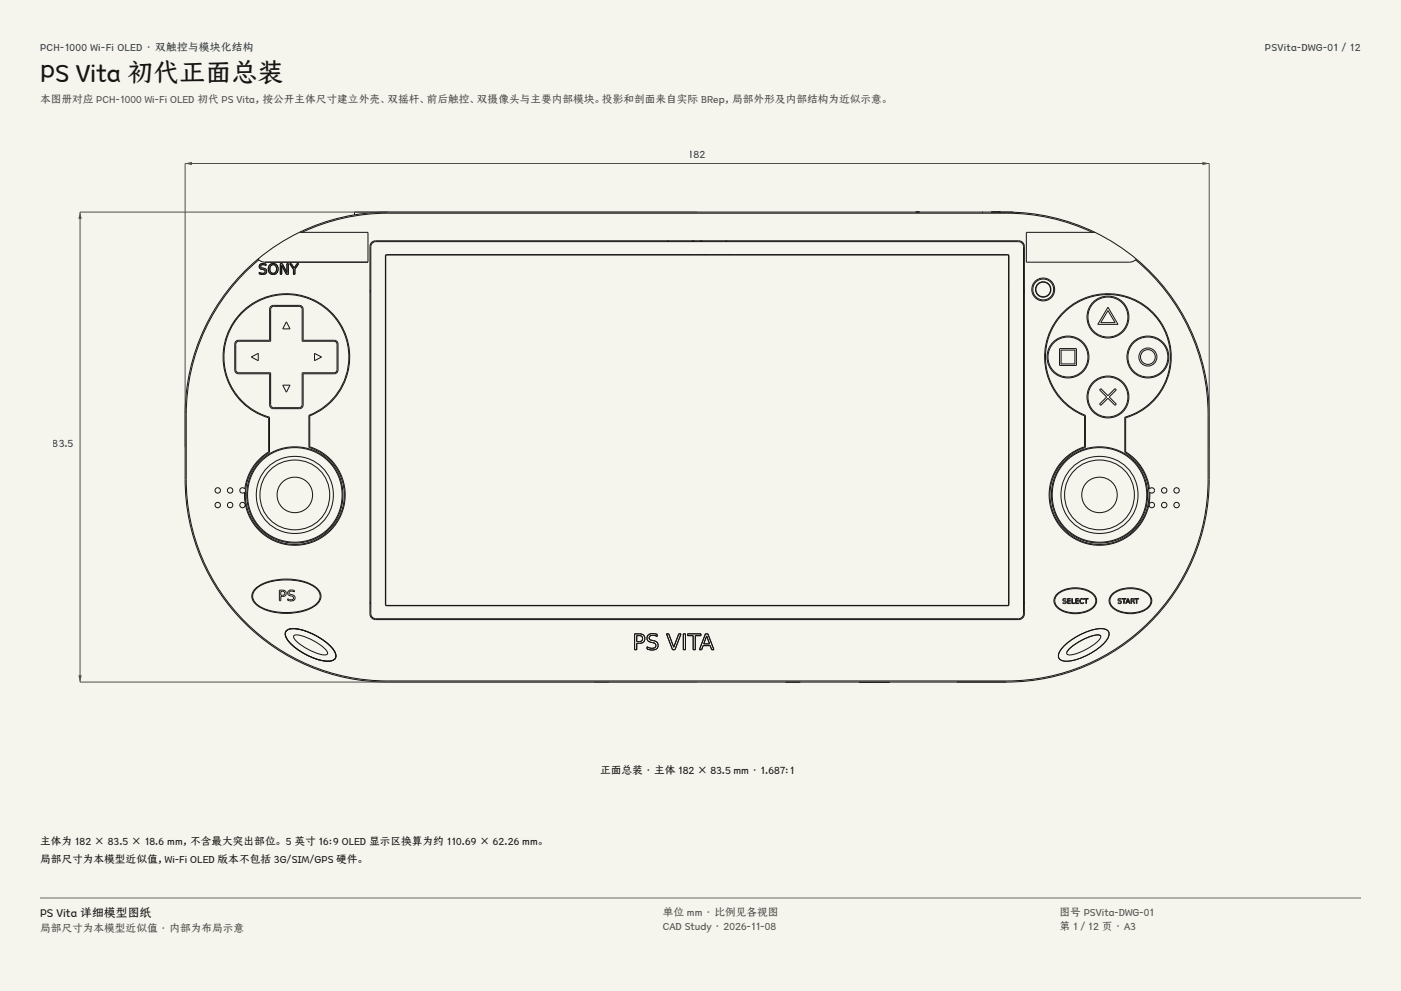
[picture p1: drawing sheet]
<svg xmlns="http://www.w3.org/2000/svg" width="420mm" height="297mm" viewBox="0 0 420 297" stroke-linecap="round" stroke-linejoin="round" font-family="sans-serif">
<g fill="#f5f4ed">
<path d="M0 0h420v297h-420z"/>
<path d="M12 12h396v275h-396z"/>
</g>
<g fill="none" stroke="#141413" stroke-width=".3">
<path d="M77.3 77.6a60.7 60.7 0 0 0-21.8 46.7v19.4a60.7 60.7 0 0 0 60.7 60.7h185.6a60.7 60.7 0 0 0 60.7-60.7v-19.4a60.7 60.7 0 0 0-21.8-46.7M77.6 77.9a60.4 60.4 0 0 0-21.8 46.4v19.4a60.4 60.4 0 0 0 60.4 60.4h185.6a60.4 60.4 0 0 0 60.4-60.4v-19.4a60.4 60.4 0 0 0-21.8-46.4M78 79.2l.8-.2 .9 .1v.5l-.3-.2a.71 .71 0 0 0-.8-.1 .71 .71 0 0 0-.3 .9h.1a1.23 1.23 0 0 1 1.4 1.6 2 2 0 0 1-2.1 .3v-.5l.5 .2a.68 .68 0 0 0 1 .1 .68 .68 0 0 0 0-1l-.1-.1a1.01 1.01 0 0 1-1.2-.4 1.01 1.01 0 0 1 .1-1.2zM80.8 79.4a1.55 1.55 0 0 1 2.1 .2 1.55 1.55 0 0 1 0 2.1 1.55 1.55 0 0 1-2.1 .1 1.99 1.99 0 0 1 0-2.4zM81.2 79.7a1.14 1.14 0 0 1 1.4 0 1.14 1.14 0 0 1 .2 1.5 1.06 1.06 0 0 1-1.4 .6 1.06 1.06 0 0 1-.5-1.5zM84 79h.6l1.4 2.7v-2.7h.4v3.2h-.5l-1.4-2.7v2.7h-.5zM86.9 79h.4l.9 1.3 .9-1.3h.4l-1.1 1.7v1.5h-.4v-1.5zM89.8 69.6l-6.5 3.7-6 4.3M89.8 69.6h20.5v9h-30.9l-.9-.2-1.2-.8M90.5 69.6a60.4 60.4 0 0 1 25.7-5.7h185.6a60.4 60.4 0 0 1 25.7 5.7M111.2 63.8h-.2M111.4 72.7l1.2-.5h192.8l.9 .2 .6 .6 .2 .9v110.1l-.2 .9-.6 .6-.9 .2h-192.8l-.9-.2-.6-.6-.2-.9v-110.1z"/>
<path d="M111.5 73l1.2-.6h192.6a1.52 1.52 0 0 1 1.5 1.5v110a1.52 1.52 0 0 1-1.5 1.5h-192.6a1.52 1.52 0 0 1-1.5-1.5v-110zM115.6 76.5l.3-.2 186.4 .1 .2 .3-.1 104.7-.3 .1h-186.4l-.2-.3zM115.7 76.6l.3-.2 186.2 .1 .2 .3-.1 104.5-.3 .1h-186.2l-.2-.3zM116.1 63.6h-9.8v.8M116.1 63.6h.1M116.2 63.6h185.6M116.2 63.6h-.1M116.2 63.6a60.7 60.7 0 0 0-26.4 6M116.2 63.6h.2M199.3 76.3l.1 .1M199.6 76.3v.1M200.2 72.2l-.2 .2"/>
<path d="M200.5 72.2l-.2 .2M206.3 76.3v.1M206.4 76.3l.1 .1M207.8 72.2l-.5 .2M208.2 72.2l-.6 .2M209.8 72.2l.6 .2M210.2 72.2l.5 .2M211.6 76.3l-.1 .1M211.7 76.3v.1M217.5 72.2l.2 .2M217.8 72.2l.2 .2M218.4 76.3v.1"/>
<path d="M218.7 76.3l-.1 .1M274.5 63.5h1.2M294.4 63.6h.3M297.2 63.5h2.7M298.3 63.5h.1M298.7 63.5h.1M299.2 63.6h4.6M301.8 63.6a60.7 60.7 0 0 1 26.4 6M328.2 69.6l6.5 3.7 6 4.3M328.2 69.6h-20.5v9h30.9l.9-.2 1.2-.8M70.2 96.3l.2 .1M71.6 94.4l.2 .2"/>
<path d="M72.4 93.6a19 19 0 0 1 29.3 3 19 19 0 0 1-8.8 28v9.3a15.1 15.1 0 0 1 10.2 17.7 15.1 15.1 0 0 1-16.8 11.7 15.1 15.1 0 0 1-13-15.8 .81 .81 0 0 1-1.2 0 .81 .81 0 0 1 .1-1.2 .81 .81 0 0 1 1.2 .3 15.1 15.1 0 0 1 7.1-11.2v-10.2a19 19 0 0 1-8.1-31.6zM72.7 93.6a18.7 18.7 0 0 1 28.9 3.3 18.7 18.7 0 0 1-9 27.6v9.6a14.8 14.8 0 0 1 8.5 21.8 14.8 14.8 0 0 1-23.2 2.9 14.8 14.8 0 0 1 2.9-23.2v-10.6a18.7 18.7 0 0 1-8.1-31.4zM81.4 92.1l.7-.3h7.6a.93 .93 0 0 1 .9 .9v9.6h9.5a.93 .93 0 0 1 .9 .9v7.6a.93 .93 0 0 1-.9 .9h-9.5v9.6a.93 .93 0 0 1-.9 .9h-7.6a.93 .93 0 0 1-1-.9v-9.6h-9.5a.93 .93 0 0 1-.9-.9v-7.6a.93 .93 0 0 1 .9-.9h9.5v-9.6zM85.9 96.5l1.1 2.1h-2.2zM111.2 87.1l-.3 .2M111.2 87.4l-.3 .2M115.6 85l-.1 .1M115.6 85.3h-.1M302.4 85l.1 .1M302.4 85.3h.1M306.8 87.1l.3 .2M306.8 87.4l.3 .2"/>
<path d="M318.6 94.1a18.7 18.7 0 0 1 29.6 3.2 18.7 18.7 0 0 1-11 27.7v10.6a14.8 14.8 0 0 1 2.9 23.2 14.8 14.8 0 0 1-23.2-2.9 14.8 14.8 0 0 1 8.5-21.8v-9.6a18.7 18.7 0 0 1-6.8-30.4zM318.7 93.6a19 19 0 0 1 29.7 3.7 19 19 0 0 1-10.9 27.9v10.2a15.1 15.1 0 0 1 7.1 11.2 .81 .81 0 0 1 1.2-.3 .81 .81 0 0 1 .1 1.2 .81 .81 0 0 1-1.2 0 15.1 15.1 0 0 1-13 15.8 15.1 15.1 0 0 1-16.8-11.7 15.1 15.1 0 0 1 10.2-17.7v-9.3a19 19 0 0 1-6.4-31zM332.1 92.1l3.1 5.1h-6.1zM332.1 93.1l2.2 3.6h-4.3zM346.4 94.4l-.2 .2M347.8 96.3l-.2 .1M70.6 102.4l.9-.4h9.3v-9.4l.3-.6 .8-.5 8.2 .1 .6 .4 .2 .6v9.4h9.3l.7 .2 .4 .9v8.2l-.4 .5-.7 .2h-9.3v9.4l-.2 .6-.9 .5-8.2-.1-.5-.4-.3-.6v-9.4h-9.3l-.9-.4-.2-.7v-7.8zM75.3 107l2.1-1.1v2.2zM84.8 115.4h2.2l-1.1 2.1zM94.3 105.9l2.1 1.1-2.1 1.1zM317.7 104.5h5v5h-5zM318.1 105v4"/>
<path d="M318.1 104.9h4.1M322.2 105v4.1h-4.1M329.7 116.8l.4-.3 2 2.1 2.2-2.1 .3 .4-2.1 2.1 2.1 2.2-.4 .2-2.1-2-2.1 2-.3-.3 2.1-2.1zM76.4 176.6a15.3 15.3 0 0 1 13.1-2.7 8.3 8.3 0 0 1 6.6 4 4 4 0 0 1-2.9 4.4 17.9 17.9 0 0 1-16-.8 3.1 3.1 0 0 1-.8-4.9zM76.7 176.6a14 14 0 0 1 10.7-2.7 10.6 10.6 0 0 1 8.2 3.4 3 3 0 0 1-1.2 4.1 17.6 17.6 0 0 1-17.1 0 3 3 0 0 1-.6-4.8zM83.8 176.9h.9a.95 .95 0 0 1 1.1 .9 .95 .95 0 0 1-1.1 1h-.5v1.2h-.4zM84.2 177.2h.5a.59 .59 0 0 1 .6 .6 .59 .59 0 0 1-.6 .6h-.5zM86.5 177.1l.8-.3 1 .2v.4l-.3-.1a.71 .71 0 0 0-.9-.1 .71 .71 0 0 0-.3 .8l.1 .1a1.23 1.23 0 0 1 1.4 1.6 2 2 0 0 1-2.1 .2v-.4l.6 .2a.68 .68 0 0 0 .9 0 .68 .68 0 0 0 .1-.9l-.2-.1a1.01 1.01 0 0 1-1.2-.4 1.01 1.01 0 0 1 .1-1.2zM316.8 178.1a8.8 8.8 0 0 1 11.4 .3 3 3 0 0 1-1.8 4.7 8.9 8.9 0 0 1-9.9-1.5 2.58 2.58 0 0 1 .3-3.5zM317 178.2a8.9 8.9 0 0 1 10.7 0 2.78 2.78 0 0 1-1.3 4.6 9.1 9.1 0 0 1-9.4-.9 2.49 2.49 0 0 1 0-3.7zM318.8 179.5l.8-.1v.2l-.2-.1a.31 .31 0 0 0-.4 0 .31 .31 0 0 0-.1 .4 .59 .59 0 0 1 .7 .3 .59 .59 0 0 1-.2 .8 .59 .59 0 0 1-.8-.2l.1-.1a.34 .34 0 0 0 .6 .1 .34 .34 0 0 0-.1-.6l-.6-.3zM320 179.4h.9v.1h-.7v.5h.7v.2h-.7v.5h.8v.2h-1z"/>
<path d="M321.3 179.4h.2v1.3h.7v.2h-.9zM322.4 179.4h1v.1h-.8v.5h.8v.2h-.8v.5h.8v.2h-1zM323.9 179.6a.58 .58 0 0 1 1 .1 .59 .59 0 0 0-.9 0 .59 .59 0 0 0 0 .8 .59 .59 0 0 0 .9 .1 .72 .72 0 0 1-1.1 .1 .72 .72 0 0 1 .1-1.1zM325 179.4h1.3v.1h-.6v1.4h-.2v-1.4h-.5zM333.3 178.1a8.8 8.8 0 0 1 11.4 .3 3 3 0 0 1-1.8 4.7 8.9 8.9 0 0 1-9.9-1.5 2.58 2.58 0 0 1 .3-3.5zM333.6 178.2a8.9 8.9 0 0 1 10.6 0 2.78 2.78 0 0 1-1.3 4.6 9.1 9.1 0 0 1-9.3-.9 2.49 2.49 0 0 1 0-3.7zM335.3 179.5l.8-.1v.2l-.2-.1a.31 .31 0 0 0-.4 0 .31 .31 0 0 0-.1 .4 .59 .59 0 0 1 .7 .3 .59 .59 0 0 1-.2 .8 .59 .59 0 0 1-.7-.2l.1-.1a.34 .34 0 0 0 .5 .1 .34 .34 0 0 0-.1-.6l-.5-.3zM336.3 179.4h1.3v.1h-.5v1.4h-.2v-1.4h-.6zM338 179.4h.2l.6 1.5h-.2l-.1-.4h-.7l-.1 .4h-.3zM338.1 179.6l.3 .7h-.5zM339 179.4h.5a.42 .42 0 0 1 .5 .3 .42 .42 0 0 1-.2 .5l.4 .7-.7-.7h-.3v.7h-.2zM339.2 179.5h.3a.27 .27 0 0 1 .3 .3 .27 .27 0 0 1-.3 .3h-.3z"/>
<path d="M340.1 179.4h1.3v.1h-.5v1.4h-.3v-1.4h-.5zM85.8 189.1a5 5 0 0 1 4.8-.3 17.1 17.1 0 0 1 9.8 6.8 1.67 1.67 0 0 1 .1 1.8 1.67 1.67 0 0 1-1.7 .7 17.2 17.2 0 0 1-13-7.1l-.3-1.2zM86 188.9a5.9 5.9 0 0 1 5 0 17.2 17.2 0 0 1 9.4 6.6 1.66 1.66 0 0 1 .2 1.7 1.66 1.66 0 0 1-1.6 .9 17.3 17.3 0 0 1-13.2-7 1.68 1.68 0 0 1 .2-2.2zM88.2 190.5l.1-.1a13 13 0 0 1 8.1 3.2l.6 .4a2.09 2.09 0 0 1 1.1 2.1l-.2 .1a13 13 0 0 1-8.1-3.2l-.5-.5a2.09 2.09 0 0 1-1.1-2zM110.9 180.7l.3 .2M110.9 180.4l.3 .2M190.2 190h1.5a1.43 1.43 0 0 1 1.6 1.4 1.43 1.43 0 0 1-1.6 1.4h-.8v1.9h-.7zM190.9 190.5h.8a.89 .89 0 0 1 .9 .9 .89 .89 0 0 1-.9 .9h-.8zM194.4 190.2l1.2-.3 1.4 .2v.6l-.5-.1a1.11 1.11 0 0 0-1.2-.2 1.11 1.11 0 0 0-.6 1.1l.5 .3a1.75 1.75 0 0 1 2.1 1.9 2.36 2.36 0 0 1-3.3 .8v-.7a1.96 1.96 0 0 0 2.6-.1 1.02 1.02 0 0 0-1.3-1.2 1.3 1.3 0 0 1-1.3-.8 1.3 1.3 0 0 1 .4-1.5zM199.8 190h.7l1.5 4 1.5-4h.7l-1.9 4.7h-.7zM204.8 190h.7v4.7h-.7zM206.1 190h4v.5h-1.7v4.2h-.6v-4.2h-1.7z"/>
<path d="M211.5 190h.7l1.8 4.7h-.6l-.5-1.2h-2.1l-.5 1.2h-.6zM211.8 190.6l.9 2.4h-1.7zM307.1 180.7l-.3 .2M307.1 180.4l-.3 .2M319.2 193.3a18.1 18.1 0 0 1 11.6-4.9 1.66 1.66 0 0 1 1.5 .9 1.66 1.66 0 0 1-.1 1.8 17.3 17.3 0 0 1-13.2 7 1.66 1.66 0 0 1-1.6-.9 1.66 1.66 0 0 1 .2-1.7zM320.5 194.5a15.2 15.2 0 0 1 9-4.2 .98 .98 0 0 1-.2 1.7 15.2 15.2 0 0 1-9.1 4.2 .98 .98 0 0 1 .3-1.7zM330 190.6a4.4 4.4 0 0 0-3.8 .4 13.2 13.2 0 0 0-6.4 4.5M178.1 204.4h4.4M235.5 204.4h4.4M257.6 204.4h9.1"/>
<circle cx="312.7" cy="86.8" r="3.4"/>
<circle cx="312.7" cy="86.8" r="3.1"/>
<circle cx="312.7" cy="86.8" r="2.32"/>
<circle cx="312.7" cy="86.8" r="2.2"/>
<circle cx="332.1" cy="95" r="6.3"/>
<circle cx="332.1" cy="95" r="6"/>
<circle cx="318.1" cy="105" r=".03"/>
<circle cx="318.1" cy="109" r=".03"/>
<circle cx="320.1" cy="107" r="6.3"/>
<circle cx="320.1" cy="107" r="6"/>
<circle cx="322.2" cy="105" r=".03"/>
<circle cx="322.2" cy="109" r=".03"/>
<circle cx="332.1" cy="119" r="6.3"/>
<circle cx="332.1" cy="119" r="6"/>
<circle cx="344.1" cy="107" r="6.3"/>
<circle cx="344.1" cy="107" r="6"/>
<circle cx="344.1" cy="107" r="2.71"/>
<circle cx="344.1" cy="107" r="2.22"/>
<circle cx="65.3" cy="147" r=".81"/>
<circle cx="65.3" cy="151.4" r=".81"/>
<circle cx="69" cy="147" r=".81"/>
<circle cx="69" cy="151.4" r=".81"/>
<circle cx="72.7" cy="151.4" r=".81"/>
<circle cx="88.3" cy="148.3" r="14.5"/>
<circle cx="88.3" cy="148.3" r="14.2"/>
<circle cx="88.3" cy="148.3" r="11.6"/>
<circle cx="88.4" cy="148.3" r="10.5"/>
<circle cx="88.4" cy="148.3" r="5.3"/>
<circle cx="329.6" cy="148.3" r="14.5"/>
<circle cx="329.6" cy="148.3" r="14.2"/>
<circle cx="329.6" cy="148.3" r="11.6"/>
<circle cx="329.6" cy="148.3" r="10.5"/>
<circle cx="329.6" cy="148.3" r="5.3"/>
<circle cx="345.3" cy="151.4" r=".81"/>
<circle cx="349" cy="147" r=".81"/>
<circle cx="349" cy="151.4" r=".81"/>
<circle cx="352.7" cy="147" r=".81"/>
<circle cx="352.7" cy="151.4" r=".81"/>
</g>
<path d="M55.5 134v-85h307v85" fill="none" stroke="#504e49" stroke-width=".3"/>
<g fill="#504e49">
<path d="M55.5 49l2-.5v1z"/>
<path d="M360.5 48.5l2 .5-2 .5z"/>
</g>
<path d="M209 63.6h-185v140.8h185" fill="none" stroke="#504e49" stroke-width=".3"/>
<g fill="#504e49">
<path d="M24 63.6l.5 2h-1z"/>
<path d="M23.5 202.4h1l-.5 2z"/>
</g>
<path d="M12 269.3h396zM12 269h396v.3h-396z" fill-rule="evenodd" fill="#504e49"/>
<text font-size="7.8" fill="#141413" x="12" y="24.7">PS Vita 初代正面总装</text>
<text font-size="3.5" fill="#141413" x="12" y="274.9">PS Vita 详细模型图纸</text>
<g font-size="3.2" fill="#1b365d">
<text x="12" y="15.3">PCH-1000 Wi-Fi OLED · 双触控与模块化结构</text>
<text x="379.2" y="15.3">PSVita-DWG-01 / 12</text>
<text x="206.6" y="47.4">182</text>
<text x="15.9" y="134">83.5</text>
</g>
<g font-size="3.2" fill="#504e49">
<text x="12" y="30.9">本图册对应 PCH-1000 Wi-Fi OLED 初代 PS Vita，按公开主体尺寸建立外壳、双摇杆、前后触控、双摄像头与主要内部模块。投影和剖面来自实际 BRep，局部外形及内部结构为近似示意。</text>
<text x="198.7" y="274.5">单位 mm · 比例见各视图</text>
<text x="317.6" y="274.5">图号 PSVita-DWG-01</text>
<text x="12" y="279.3">局部尺寸为本模型近似值 · 内部为布局示意</text>
<text x="198.7" y="278.8">CAD Study · 2026-11-08</text>
<text x="317.6" y="278.8">第 1 / 12 页 · A3</text>
</g>
<g font-size="3.2" fill="#141413">
<text x="179.9" y="232">正面总装 · 主体 182 × 83.5 mm · 1.687:1</text>
<text x="12" y="253.3">主体为 182 × 83.5 × 18.6 mm，不含最大突出部位。 5 英寸 16:9 OLED 显示区换算为约 110.69 × 62.26 mm。</text>
<text x="12" y="258.6">局部尺寸为本模型近似值，Wi-Fi OLED 版本不包括 3G/SIM/GPS 硬件。</text>
</g>
</svg>
